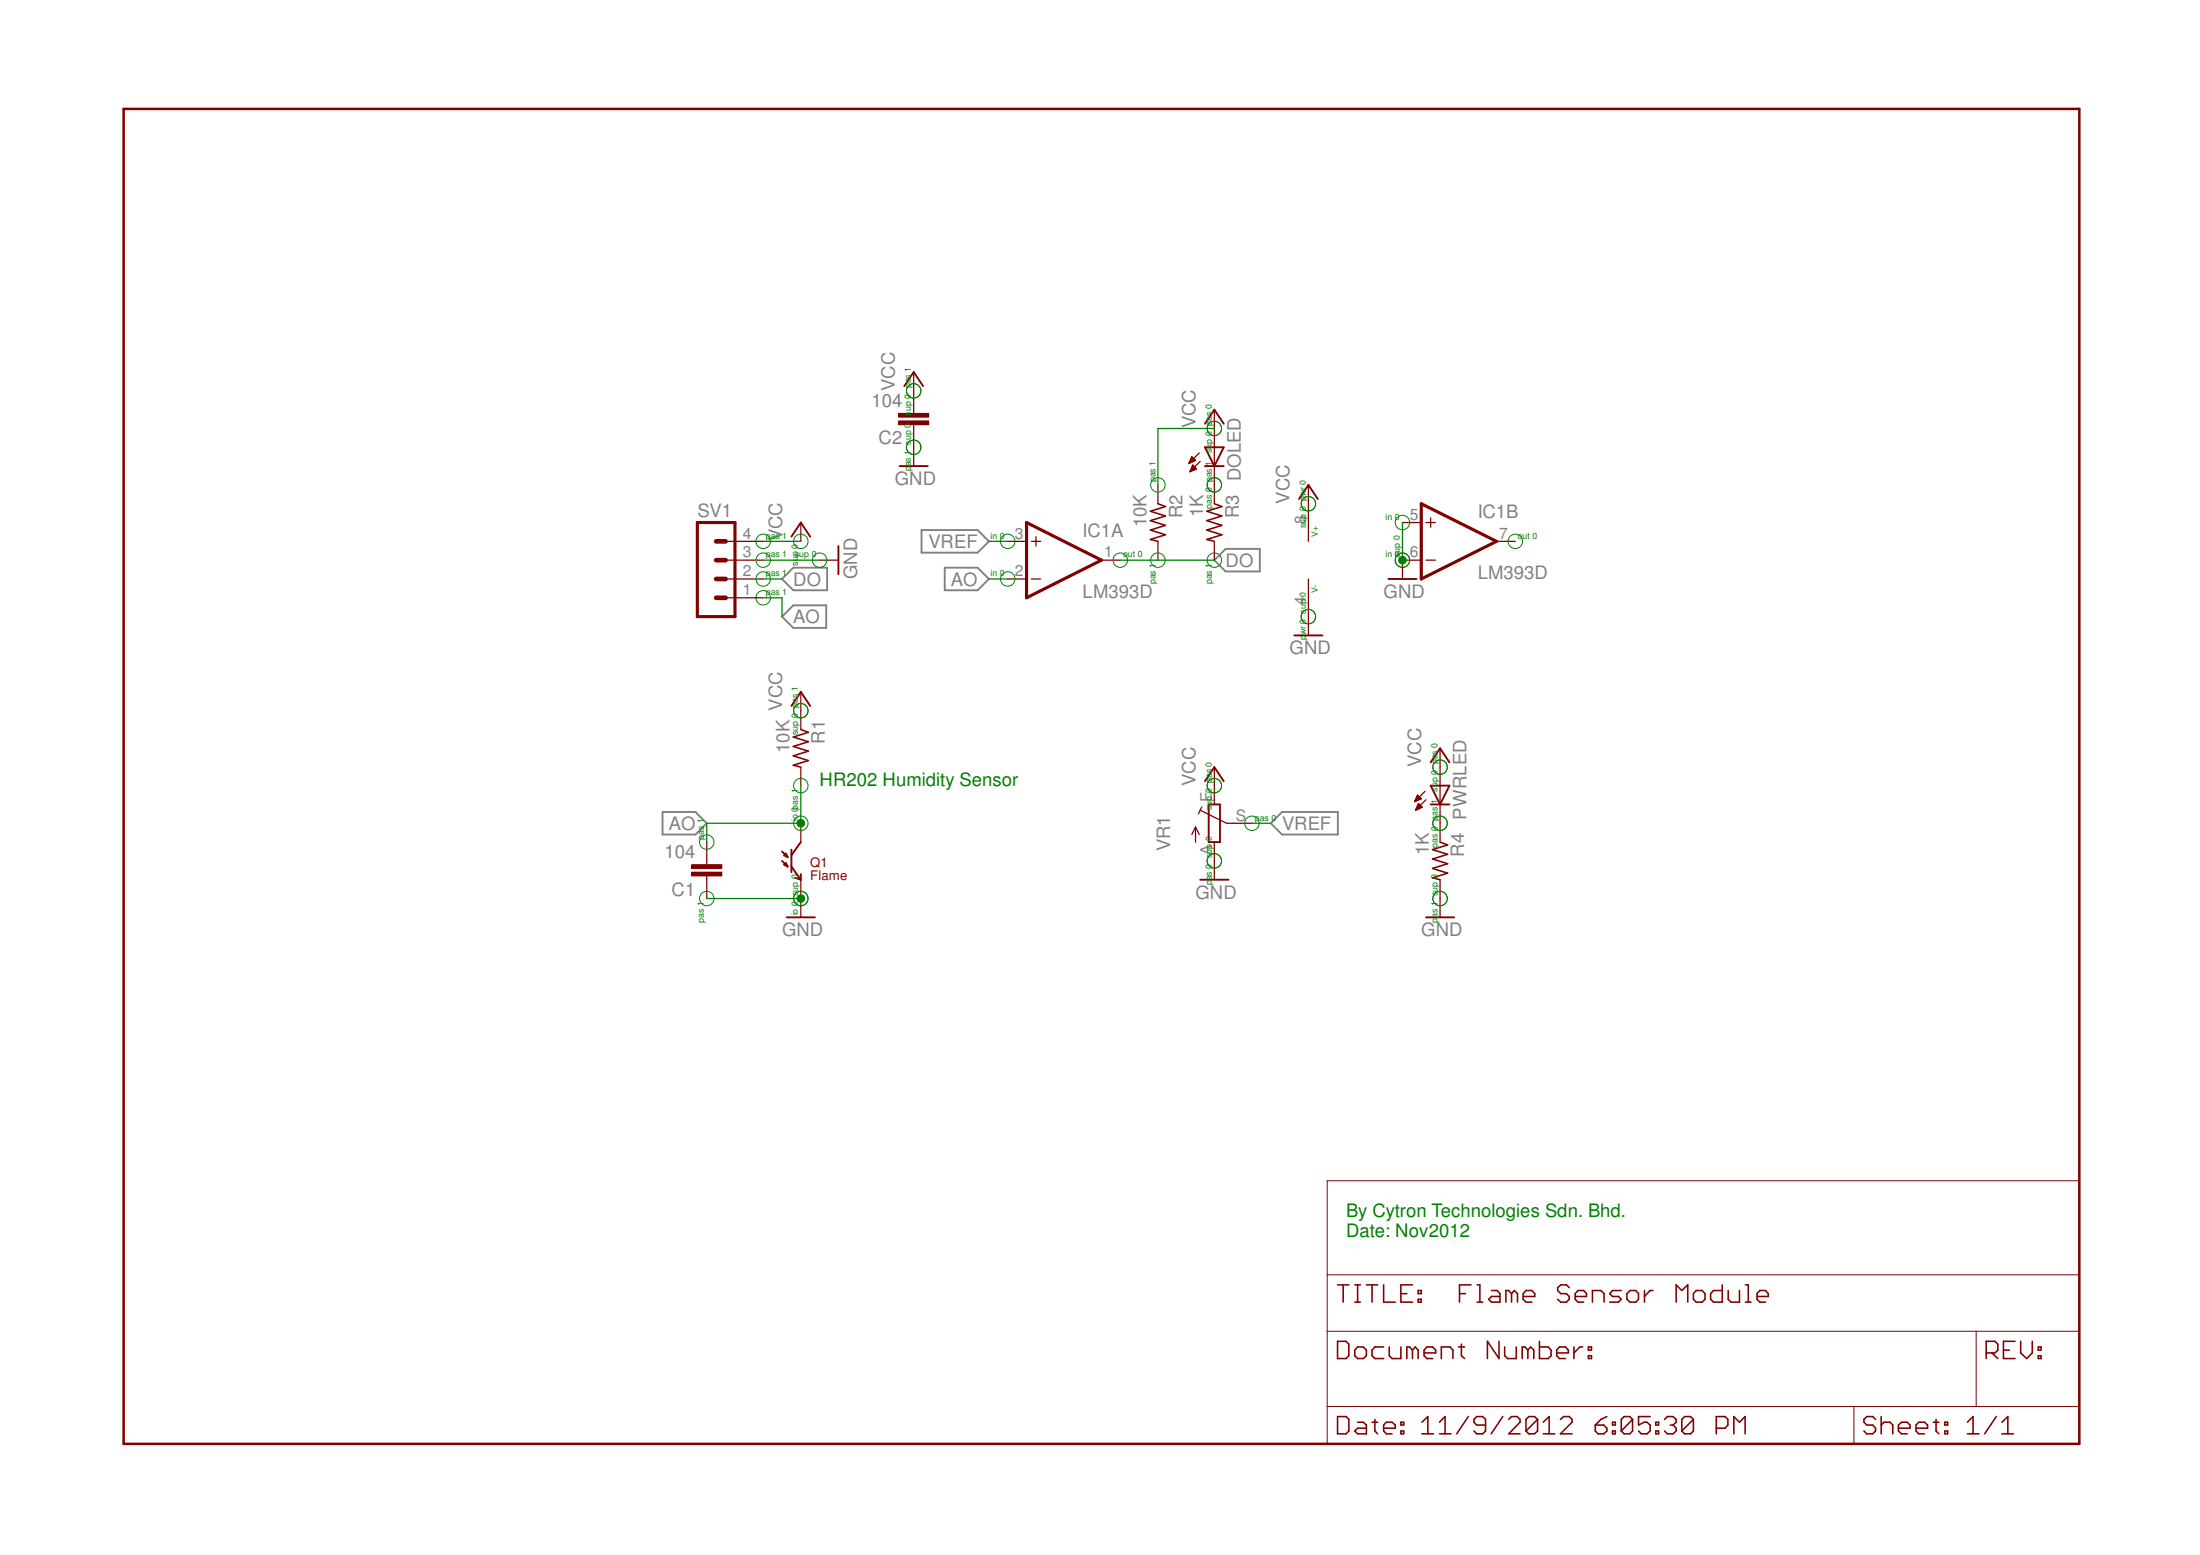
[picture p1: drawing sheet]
<svg xmlns="http://www.w3.org/2000/svg" width="297mm" height="210mm" viewBox="0 0 297 210" stroke-linecap="round" stroke-linejoin="round" font-family="sans-serif">
<path d="M105.6 78.2l1.5-1.6h4.6v3.1h-4.6zM124.4 71.6h7.6l1.5 1.5-1.5 1.5h-7.6zM127.6 76.6h4.4l1.5 1.6-1.5 1.5h-4.4zM164 75.6l1.5-1.5h4.6v3h-4.6zM105.6 83.2l1.5-1.5h4.5v3.1h-4.5zM89.5 109.6h4.4l1.5 1.5-1.5 1.6h-4.4zM173.1 109.6h7.5v3.1h-7.5l-1.5-1.6z" fill="none" stroke="#808080" stroke-width=".25"/>
<path d="M138.6 70.5l10.1 5.1-10.1 5.1zM191.9 68l10.2 5.1-10.2 5.1z" fill="none" stroke="#800000" stroke-width=".42"/>
<g fill="none" stroke="#800000" stroke-width=".17">
<path d="M123.4 55.3v.5M123.4 57.3v.5M164 57.8v7.7M136.1 73.1h2.5M136.1 78.2h2.5M139.2 73.1h1.3M139.2 78.2h1.3M139.9 72.4v1.3M148.7 75.6h2.6M160.5 62.5h.1M160.6 62.5h.2M160.6 62.4h.4"/>
<path d="M160.7 62.3h.5M160.7 62.2h.7M160.7 63.6h.2M160.7 62.1h.7M160.7 63.5h.4M160.8 62h.5M160.8 63.4h.5M160.8 61.9h.4M160.8 63.3h.7M160.9 61.8h.2M160.9 63.3h.6M160.9 61.6l.5 .6-.9 .3z"/>
<path d="M160.9 61.7h.1M160.9 63.2h.5M161 63h.3M161 63h.2M161 62.9h.2M161 62.8l-.3 .9M161 62.8l.5 .5-.8 .4M161 62.8h.1M161.9 61.1l-1.4 1.4M162.1 62.3l-1.4 1.4M189.4 75.6h2.5M189.4 70.5h2.5"/>
<path d="M192.5 75.6h1.3M192.5 70.5h1.3M193.2 69.9v1.3M202.1 73.1h2.5M161.4 111.6v2.1M161.4 111.6l-.5 1.1M161.4 111.6l.5 1.1M162.1 109.4l3.5 1.7h3.4M162.3 108.9l-.5 1M164 106.1v2.5M164 113.7v2.5M191 108.2h.1"/>
<path d="M191 108.1h.3M191.1 108h.4M191.1 107.9h.6M191.1 109.4h.1M191.2 107.8h.7M191.2 109.3h.2M191.2 107.7h.6M191.2 109.2h.4M191.3 107.7h.4M191.3 109.1h.5M191.3 107.6h.3M191.3 109h.7"/>
<path d="M191.3 107.5h.2M191.3 108.9h.6M191.4 107.4h.1M191.4 108.8h.5M191.4 108.7h.4M191.5 108.6h.2M191.5 108.5h.1M191.9 107.8l-.5-.5-.4 .9M191.9 107.8l-.9 .4M192 109l-.5-.5-.4 .9M192 109l-.9 .4M192.4 106.8l-1.4 1.4"/>
<path d="M192.5 108l-1.4 1.4M194.4 103.6v7.5"/>
</g>
<path d="M162.7 60.4h2.5l-1.2 2.5zM162.7 62.9h2.5M163.2 108.6h1.5v5.1h-1.5zM193.2 108.6h2.5M193.2 106.1h2.5l-1.3 2.5z" fill="none" stroke="#800000" stroke-width=".25"/>
<path d="M121.3 55.8h4.1v.5h-4.1z" fill-rule="evenodd" fill="#800000"/>
<path d="M121.3 55.8h4.1v.5h-4.1z" fill="none" stroke="#800000" stroke-width=".14"/>
<path d="M121.3 56.8h4.1v.5h-4.1z" fill-rule="evenodd" fill="#800000"/>
<path d="M121.3 56.8h4.1v.5h-4.1z" fill="none" stroke="#800000" stroke-width=".14"/>
<path d="M123.4 52.8v2.5M123.4 57.8v2.6M95.4 116.2v.5M95.4 118.2v.5" fill="none" stroke="#800000" stroke-width=".17"/>
<path d="M93.4 116.7h4.1v.5h-4.1z" fill-rule="evenodd" fill="#800000"/>
<path d="M93.4 116.7h4.1v.5h-4.1z" fill="none" stroke="#800000" stroke-width=".14"/>
<path d="M93.4 117.7h4.1v.5h-4.1z" fill-rule="evenodd" fill="#800000"/>
<path d="M93.4 117.7h4.1v.5h-4.1zM179.2 159.4h101.5v35.5h-101.5zM179.2 179.7h101.5M179.2 172.1h101.5M266.8 179.7v10.2M179.2 189.9h101.5M250.3 189.9v5" fill="none" stroke="#800000" stroke-width=".14"/>
<g fill="none" stroke="#800000" stroke-width=".17">
<path d="M123.4 50.2v2.6M164 55.3v2.5M98 78.2h5M98 75.6h5M98 73.1h5M108.1 70.5v2.6M110.7 75.6h2.5M123.4 60.4v2.5M156.3 65.5v2.5M156.3 73.1v2.5M164 65.5v2.5M164 73.1v2.5"/>
<path d="M176.7 65.5v7.6M176.7 78.2v7.6M189.4 75.6v2.6M98 80.7h5M108.1 93.4v5.1M95.4 113.7v2.5M95.4 118.7v2.6M108.1 103.6v2.5M108.1 111.1v2.6M108.1 118.7v5.1M164 103.6v2.5M164 116.2v2.5"/>
<path d="M194.4 101v2.6M194.4 111.1v2.6M194.4 118.7v5.1"/>
</g>
<g fill="none" stroke="#800000" stroke-width=".21">
<path d="M156.3 68l1.1 .4-2.1 .6 2.1 .6-2.1 .7 2.1 .6-2.1 .7 2.1 .6-2.1 .6 1 .3M164 68l1 .4-2.1 .6 2.1 .6-2.1 .7 2.1 .6-2.1 .7 2.1 .6-2.1 .6 1.1 .3M108.1 98.5l1 .4-2 .6 2 .6-2 .7 2 .6-2 .6 2 .7-2 .6 1 .3M194.4 113.7l1.1 .4-2.1 .6 2.1 .6-2.1 .7 2.1 .6-2.1 .6 2.1 .7-2.1 .6 1 .2M180.6 173.4h1.5M181.4 173.4v2.4M182.9 173.4h.8M182.9 175.8h.8M183.3 173.4v2.4M184.5 173.4h1.5M185.2 173.4v2.4M186.8 173.4v2.4h1.6"/>
<path d="M189.1 174.6h.8M190.7 173.4h-1.6v2.4h1.6M191.5 175.4h.4v.4h-.4zM191.5 174.2h.4v.4h-.4zM197.1 174.6h.8M198.6 173.4h-1.5v2.4M199.4 173.4h.4v2.4M199.4 175.8h.8M201.4 174.2h.7l.4 .4v1.2h-1.1l-.4-.4 .4-.4h1.1M204.1 174.6l-.4-.4h-.4v1.6M204.1 174.6v1.2M204.1 174.6l.4-.4 .4 .4v1.2"/>
<path d="M205.7 175h1.5v-.4l-.4-.4h-.8l-.3 .4v.8l.3 .4h.8M211.9 173.8l-.4-.4h-.8l-.4 .4v.4l.4 .4h.8l.4 .4v.4l-.4 .4h-.8l-.4-.4M212.7 175h1.5v-.4l-.4-.4h-.7l-.4 .4v.8l.4 .4h.7M215 175.8v-1.6h1.2l.4 .4v1.2M218.9 174.2h-1.2l-.4 .4 .4 .4h.8l.4 .4-.4 .4h-1.2M219.7 174.6l.4-.4h.7l.4 .4v.8l-.4 .4h-.7l-.4-.4zM222 174.2v1.6M223.2 174.2h-.4l-.8 .8M226.3 175.8v-2.4l.8 .8 .8-.8v2.4M229 174.2h.8l.4 .4v.8l-.4 .4h-.8l-.4-.4v-.8zM232.5 173.4v2.4h-1.2l-.3-.4v-.8l.3-.4h1.2M233.3 174.2v1.2l.4 .4h1.2v-1.6"/>
<path d="M235.7 173.4h.3v2.4M235.7 175.8h.7M237.2 175h1.6v-.4l-.4-.4h-.8l-.4 .4v.8l.4 .4h.8M180.6 181.1h1.1l.4 .3v1.6l-.4 .4h-1.1zM180.6 191.2h1.1l.4 .4v1.6l-.4 .3h-1.1zM183.3 192h.8l.4 .4v1.1h-1.2l-.4-.3 .4-.4h1.2M183.3 181.8h.8l.4 .4v.8l-.4 .4h-.8l-.4-.4v-.8zM185.2 192h.8M185.6 191.6v1.6l.4 .3M186.8 192.8h1.6v-.4l-.4-.4h-.8l-.4 .4v.8l.4 .3h.8M186.8 181.8h-1.2l-.4 .4v.8l.4 .4h1.2M187.6 181.8v1.2l.4 .4h1.1v-1.6"/>
<path d="M189.1 193.2h.4v.3h-.4zM189.1 192h.4v.4h-.4zM190.7 182.2l-.4-.4h-.4v1.6M190.7 182.2l.4-.4 .4 .4v1.2M190.7 182.2v1.2M192 193.5h1.5M192 192l.8-.8v2.3M192.3 182.6h1.5v-.4l-.4-.4h-.7l-.4 .4v.8l.4 .4h.7M194.4 193.5h1.5M194.4 192l.7-.8v2.3M194.6 183.4v-1.6h1.2l.4 .4v1.2M196.9 181.8h.8"/>
<path d="M197.3 181.4v1.6l.4 .4M198.2 191.2l-1.5 2.3M200.6 192.4h-1.2l-.4-.4v-.4l.4-.4h.8l.4 .4v1.6l-.4 .3h-.8l-.4-.3M202.4 181.1v2.3l-1.6-2.3v2.3M202.9 191.2l-1.6 2.3M203.2 181.8v1.2l.4 .4h1.1v-1.6M203.7 191.6l.4-.4h.7l.4 .4v.4l-1.5 1.5h1.5M206.3 182.2l-.4-.4h-.4v1.6M206.3 182.2v1.2M206.3 182.2l.4-.4 .4 .4v1.2M207.6 191.6v1.6l-.4 .3h-.8l-.4-.3M207.6 191.6l-.4-.4h-.8l-.4 .4v1.6"/>
<path d="M207.6 191.6l-1.6 1.6M207.9 181.1v2.3h1.1l.4-.4v-.8l-.4-.4h-1.1M208.4 193.5h1.5M208.4 192l.8-.8v2.3M210.2 182.6h1.5v-.4l-.3-.4h-.8l-.4 .4v.8l.4 .4h.8M210.7 191.6l.4-.4h.8l.4 .4v.4l-1.6 1.5h1.6M212.5 181.8v1.6M213.7 181.8h-.4l-.8 .8M214.5 183h.4v.4h-.4zM214.5 181.8h.4v.4h-.4zM215.4 192.4h1.1l.5 .4v.4l-.5 .3h-.7l-.4-.3zM217 191.2l-.8 .4-.8 .8"/>
<path d="M217.7 193.2h.4v.3h-.4zM217.7 192h.4v.4h-.4zM220.4 191.6v1.6l-.4 .3h-.7l-.4-.3M220.4 191.6l-.4-.4h-.7l-.4 .4v1.6M220.4 191.6l-1.5 1.6M222.8 191.2h-1.6v1.2l.8-.4h.4l.4 .4v.8l-.4 .3h-.8l-.4-.3M223.6 193.2h.3v.3h-.3zM223.6 192h.3v.4h-.3zM224.7 191.6l.4-.4h.8l.4 .4v.4l-.4 .4M225.5 192.4h.4M225.9 192.4l.4 .4v.4l-.4 .3h-.8l-.4-.3M228.6 191.6v1.6l-.3 .3h-.8l-.4-.3"/>
<path d="M228.6 191.6l-.3-.4h-.8l-.4 .4v1.6M228.6 191.6l-1.5 1.6M231.7 192.8h1.2l.4-.4v-.8l-.4-.4h-1.2v2.3M234.1 193.5v-2.3l.8 .8 .7-.8v2.3M253.2 191.6l-.3-.4h-.9l-.3 .4v.4l.3 .4h.9l.3 .4v.4l-.3 .3h-.9l-.3-.3M254 192.4l.4-.4h.8l.4 .4v1.1M254 191.2v2.3M256.3 192.8h1.6v-.4l-.4-.4h-.8l-.4 .4v.8l.4 .3h.8M258.7 192.8h1.6v-.4l-.5-.4h-.7l-.4 .4v.8l.4 .3h.7M261 192h.8M261.4 191.6v1.6l.4 .3M262.6 193.2h.4v.3h-.4z"/>
<path d="M262.6 192h.4v.4h-.4zM265.6 193.5h1.6M265.6 192l.8-.8v2.3M268.2 182.6h1.2l.3-.4v-.8l-.3-.3h-1.2v2.3M268.9 182.6l.8 .8M269.5 191.2l-1.5 2.3M270.3 193.5h1.6M270.3 192l.8-.8v2.3M270.5 182.2h.8M272.1 181.1h-1.6v2.3h1.6M272.8 181.1v1.5l.8 .8 .8-.8v-1.5M275.2 183h.4v.4h-.4z"/>
<path d="M275.2 181.8h.4v.4h-.4z"/>
</g>
<path d="M94.2 70.5h5v12.7h-5z" fill="none" stroke="#800000" stroke-width=".42"/>
<path d="M96.7 75.6h1.3M96.7 78.2h1.3M96.7 73.1h1.3M96.7 80.7h1.3" fill="none" stroke="#800000" stroke-width=".63"/>
<g fill="none" stroke="#800000" stroke-width=".25">
<path d="M122.1 52.1l1.3-1.9 1.2 1.9M162.7 57.2l1.3-1.9 1.2 1.9M106.9 72.4l1.2-1.9 1.3 1.9M113.2 73.7v3.8M121.5 62.9h3.8M175.4 67.4l1.3-1.9 1.2 1.9M187.5 78.2h3.8M106.9 95.3l1.2-1.9 1.3 1.9M174.8 85.8h3.8M105.6 116.2l.7 .8M105.6 114.9l.7 .8M105.8 116.7l.5 .3"/>
<path d="M105.8 115.4l.5 .3M106.1 116.5l.2 .5M106.1 115.2l.2 .5M106.9 117l1.2 1.7M106.9 114.7v3M107.4 118.5l.7 .2M108.1 113.7l-1.2 1.7M108.1 118v.7M162.1 118.7h3.8M162.7 105.5l1.3-1.9 1.2 1.9M193.2 102.9l1.2-1.9 1.3 1.9M106.2 123.8h3.8"/>
<path d="M192.5 123.8h3.8"/>
</g>
<path d="M16.7 14.7h264v180.2h-264z" fill="none" stroke="#800000" stroke-width=".34"/>
<g fill="none" stroke="#008000" stroke-width=".14">
<circle cx="123.4" cy="52.8" r=".98"/>
<circle cx="164" cy="57.8" r=".98"/>
<circle cx="103" cy="73.1" r=".98"/>
<circle cx="103" cy="78.2" r=".98"/>
<circle cx="103" cy="75.6" r=".98"/>
<circle cx="108.1" cy="73.1" r=".98"/>
<circle cx="110.7" cy="75.6" r=".98"/>
<circle cx="123.4" cy="60.4" r=".98"/>
<circle cx="136.1" cy="78.2" r=".98"/>
<circle cx="136.1" cy="73.1" r=".98"/>
<circle cx="151.3" cy="75.6" r=".98"/>
<circle cx="156.3" cy="75.6" r=".98"/>
<circle cx="156.3" cy="65.5" r=".98"/>
<circle cx="164" cy="75.6" r=".98"/>
<circle cx="164" cy="65.5" r=".98"/>
<circle cx="176.7" cy="68" r=".98"/>
<circle cx="189.4" cy="70.5" r=".98"/>
<circle cx="189.4" cy="75.6" r=".98"/>
<circle cx="204.6" cy="73.1" r=".98"/>
<circle cx="103" cy="80.7" r=".98"/>
<circle cx="108.1" cy="95.9" r=".98"/>
<circle cx="176.7" cy="83.2" r=".98"/>
<circle cx="95.4" cy="113.7" r=".98"/>
<circle cx="108.1" cy="106" r=".98"/>
<circle cx="108.1" cy="111.1" r=".98"/>
<circle cx="164" cy="116.2" r=".98"/>
<circle cx="164" cy="106" r=".98"/>
<circle cx="169" cy="111.1" r=".98"/>
<circle cx="194.4" cy="103.6" r=".98"/>
<circle cx="194.4" cy="111.1" r=".98"/>
<circle cx="95.4" cy="121.3" r=".98"/>
<circle cx="108.1" cy="121.3" r=".98"/>
<circle cx="194.4" cy="121.3" r=".98"/>
</g>
<path d="M164 57.8h-7.7v7.7M103 73.1h5.1M95.4 121.3h12.7" fill="none" stroke="#008000" stroke-width=".17"/>
<circle cx="108.1" cy="121.3" r=".51" fill="#008000"/>
<circle cx="108.1" cy="121.3" r=".51" fill="none" stroke="#008000" stroke-width=".14"/>
<path d="M189.4 70.5v5.1" fill="none" stroke="#008000" stroke-width=".17"/>
<circle cx="189.4" cy="75.6" r=".51" fill="#008000"/>
<circle cx="189.4" cy="75.6" r=".51" fill="none" stroke="#008000" stroke-width=".14"/>
<path d="M103 75.6h7.7M103 80.7h2.6v2.5M108.1 106.1v5h-12.7v2.6" fill="none" stroke="#008000" stroke-width=".17"/>
<circle cx="108.1" cy="111.1" r=".51" fill="#008000"/>
<circle cx="108.1" cy="111.1" r=".51" fill="none" stroke="#008000" stroke-width=".14"/>
<path d="M103 78.2h2.6M133.5 78.2h2.6M133.5 73.1h2.6M151.3 75.6h12.7M169 111.1h2.6" fill="none" stroke="#008000" stroke-width=".17"/>
<g font-size="2.5" fill="#808080">
<text x="120.8" y="52.8" transform="rotate(-90 120.8 52.8)">VCC</text>
<text x="117.6" y="54.9">104</text>
<text x="118.6" y="60">C2</text>
<text x="161.4" y="57.8" transform="rotate(-90 161.4 57.8)">VCC</text>
<text x="120.8" y="65.5">GND</text>
<text x="167.5" y="64.9" transform="rotate(-90 167.5 64.9)">DOLED</text>
<text x="94.2" y="69.8">SV1</text>
<text x="154.8" y="71.2" transform="rotate(-90 154.8 71.2)">10K</text>
<text x="159.6" y="69.9" transform="rotate(-90 159.6 69.9)">R2</text>
<text x="162.4" y="69.8" transform="rotate(-90 162.4 69.8)">1K</text>
<text x="167.3" y="69.9" transform="rotate(-90 167.3 69.9)">R3</text>
<text x="174.1" y="68" transform="rotate(-90 174.1 68)">VCC</text>
<text x="199.5" y="69.9">IC1B</text>
<text x="105.6" y="73.1" transform="rotate(-90 105.6 73.1)">VCC</text>
<text x="125.4" y="74">VREF</text>
<text x="146.2" y="72.4">IC1A</text>
<text x="165.5" y="76.5">DO</text>
<text x="107.1" y="79">DO</text>
<text x="115.7" y="78.2" transform="rotate(-90 115.7 78.2)">GND</text>
<text x="128.4" y="79">AO</text>
<text x="146.2" y="80.7">LM393D</text>
<text x="186.8" y="80.7">GND</text>
<text x="199.5" y="78.2">LM393D</text>
<text x="107.1" y="84.1">AO</text>
<text x="174.1" y="88.3">GND</text>
<text x="105.6" y="95.9" transform="rotate(-90 105.6 95.9)">VCC</text>
<text x="106.6" y="101.6" transform="rotate(-90 106.6 101.6)">10K</text>
<text x="111.4" y="100.4" transform="rotate(-90 111.4 100.4)">R1</text>
<text x="161.4" y="106.1" transform="rotate(-90 161.4 106.1)">VCC</text>
<text x="191.9" y="103.6" transform="rotate(-90 191.9 103.6)">VCC</text>
<text x="90.3" y="112">AO</text>
<text x="173.1" y="112">VREF</text>
<text x="198" y="110.6" transform="rotate(-90 198 110.6)">PWRLED</text>
<text x="89.7" y="115.8">104</text>
<text x="158" y="114.9" transform="rotate(-90 158 114.9)">VR1</text>
<text x="192.9" y="115.4" transform="rotate(-90 192.9 115.4)">1K</text>
<text x="197.7" y="115.6" transform="rotate(-90 197.7 115.6)">R4</text>
<text x="90.7" y="120.9">C1</text>
<text x="161.4" y="121.3">GND</text>
<text x="105.6" y="126.4">GND</text>
<text x="191.9" y="126.4">GND</text>
</g>
<g font-size="2.5" fill="#008000">
<text x="110.7" y="106.1">HR202 Humidity Sensor</text>
<text x="181.7" y="164.3">By Cytron Technologies Sdn. Bhd.</text>
<text x="181.7" y="167">Date: Nov2012</text>
</g>
<g font-size="2.1" fill="#808080">
<text x="176.3" y="70.7" transform="rotate(-90 176.3 70.7)">8</text>
<text x="190.4" y="70.2">5</text>
<text x="100.3" y="77.8">2</text>
<text x="100.3" y="75.2">3</text>
<text x="100.3" y="72.7">4</text>
<text x="137" y="77.8">2</text>
<text x="137" y="72.7">3</text>
<text x="149.1" y="75.2">1</text>
<text x="190.4" y="75.2">6</text>
<text x="202.4" y="72.7">7</text>
<text x="100.3" y="80.3">1</text>
<text x="176.3" y="81.7" transform="rotate(-90 176.3 81.7)">4</text>
<text x="163.6" y="108.3" transform="rotate(-90 163.6 108.3)">E</text>
<text x="166.9" y="110.8">S</text>
<text x="163.6" y="115.4" transform="rotate(-90 163.6 115.4)">A</text>
</g>
<g font-size="1.8" fill="#800000">
<text x="109.4" y="118.7">Flame</text>
<text x="109.4" y="117">Q1</text>
</g>
<g font-size="1.2" fill="#008000">
<text x="123" y="56.1" transform="rotate(-90 123 56.1)">sup 0 pas 1</text>
<text x="163.6" y="57.5" transform="rotate(-90 163.6 57.5)">pas 0</text>
<text x="123" y="63.6" transform="rotate(-90 123 63.6)">pas 1 sup 0</text>
<text x="156" y="65.1" transform="rotate(-90 156 65.1)">pas 1</text>
<text x="163.6" y="61.1" transform="rotate(-90 163.6 61.1)">sup 0</text>
<text x="163.6" y="68.7" transform="rotate(-90 163.6 68.7)">pas 0 pas 1</text>
<text x="176.3" y="71.3" transform="rotate(-90 176.3 71.3)">sup 0 pwr 0</text>
<text x="187.1" y="70.2">in 0</text>
<text x="103.4" y="77.8">pas 1</text>
<text x="103.4" y="75.2">pas 1</text>
<text x="103.4" y="72.7">pas 1</text>
<text x="107.3" y="75.2">sup 0</text>
<text x="107.7" y="76.4" transform="rotate(-90 107.7 76.4)">sup 0</text>
<text x="133.7" y="77.8">in 0</text>
<text x="133.7" y="72.7">in 0</text>
<text x="151.6" y="75.2">out 0</text>
<text x="187.1" y="75.2">in 0</text>
<text x="189" y="75.2" transform="rotate(-90 189 75.2)">sup 0</text>
<text x="204.9" y="72.7">out 0</text>
<text x="103.4" y="80.3">pas 1</text>
<text x="156" y="78.9" transform="rotate(-90 156 78.9)">pas 1</text>
<text x="163.6" y="78.9" transform="rotate(-90 163.6 78.9)">pas 1</text>
<text x="176.3" y="86.5" transform="rotate(-90 176.3 86.5)">pwr 0 sup 0</text>
<text x="107.7" y="99.2" transform="rotate(-90 107.7 99.2)">sup 0 pas 1</text>
<text x="194.1" y="106.9" transform="rotate(-90 194.1 106.9)">sup 0 pas 0</text>
<text x="95" y="113.3" transform="rotate(-90 95 113.3)">pas 1</text>
<text x="107.7" y="110.8" transform="rotate(-90 107.7 110.8)">io 0pas 1</text>
<text x="163.6" y="109.4" transform="rotate(-90 163.6 109.4)">sup 0 pas 0</text>
<text x="169.4" y="110.8">pas 0</text>
<text x="163.6" y="119.5" transform="rotate(-90 163.6 119.5)">pas 0 sup 0</text>
<text x="194.1" y="114.4" transform="rotate(-90 194.1 114.4)">pas 0 pas 1</text>
<text x="95" y="124.6" transform="rotate(-90 95 124.6)">pas 1</text>
<text x="107.7" y="123.6" transform="rotate(-90 107.7 123.6)">io 0</text>
<text x="107.7" y="121" transform="rotate(-90 107.7 121)">sup 0</text>
<text x="194.1" y="124.6" transform="rotate(-90 194.1 124.6)">pas 1 sup 0</text>
</g>
<g font-size="1.1" fill="#008000">
<text x="177.9" y="72.4" transform="rotate(-90 177.9 72.4)">V+</text>
<text x="177.9" y="80.1" transform="rotate(-90 177.9 80.1)">V-</text>
</g>
</svg>
